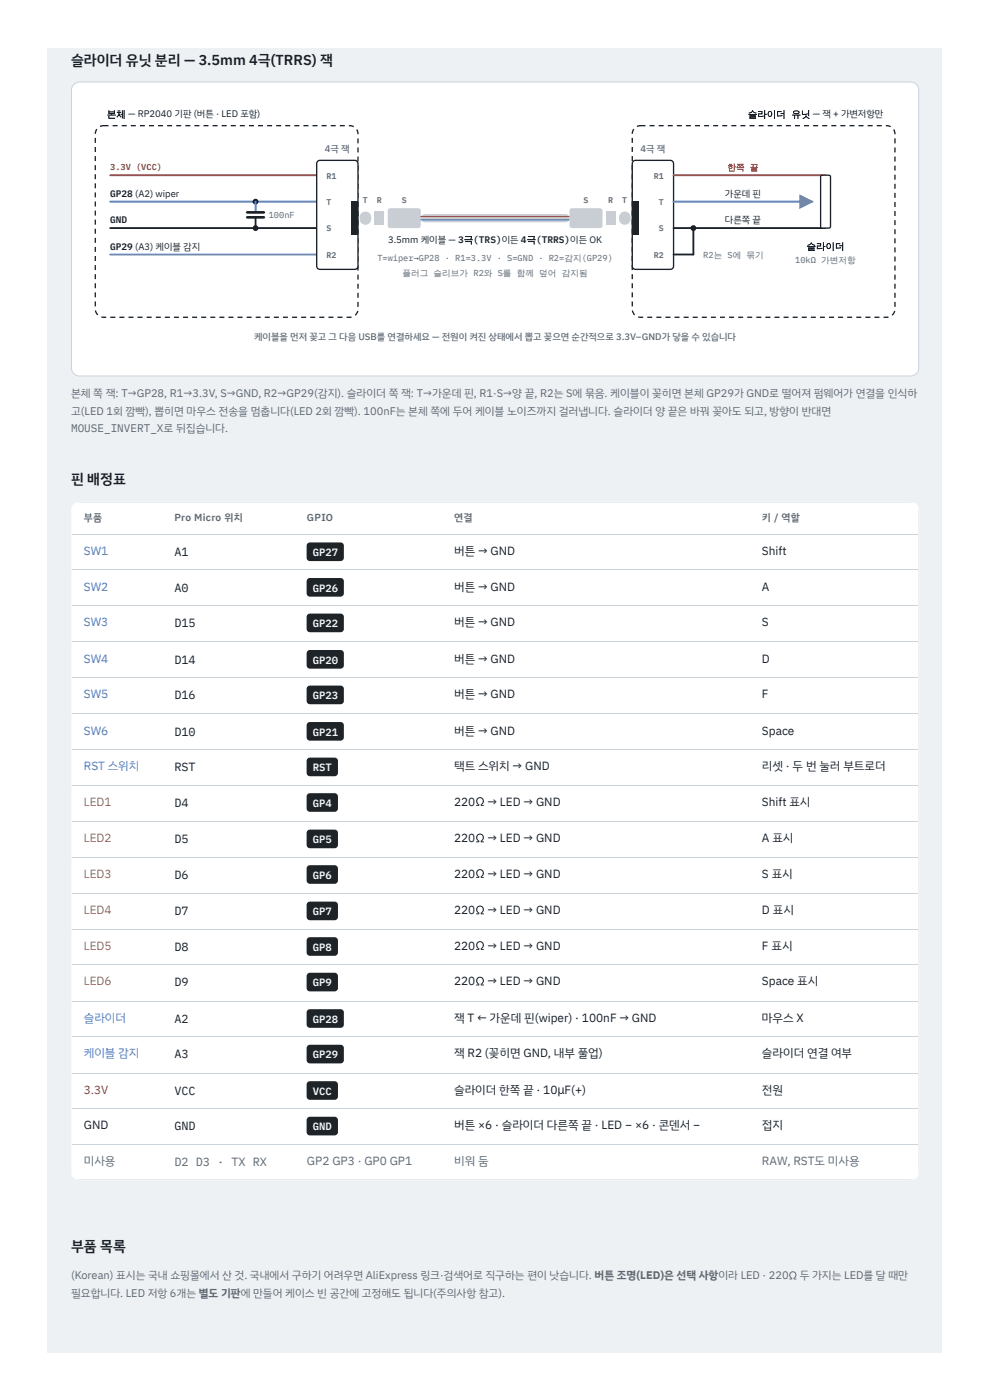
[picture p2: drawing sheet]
<svg xmlns="http://www.w3.org/2000/svg" width="210mm" height="297mm" viewBox="0 0 210 297" stroke-linecap="round" stroke-linejoin="round" font-family="sans-serif">
<path d="M10.1 10.3h189.9v277.1h-189.9z" fill="#eef1f4"/>
<path d="M15.7 17.9l.5-.3 .7-.2h176.5a1.71 1.71 0 0 1 1.7 1.7v59a1.71 1.71 0 0 1-1.7 1.8h-176.5a1.71 1.71 0 0 1-1.7-1.8v-59l.1-.6z" fill="#fff"/>
<path d="M15.7 17.9l.5-.3 .7-.2h176.5a1.71 1.71 0 0 1 1.7 1.7v59a1.71 1.71 0 0 1-1.7 1.8h-176.5a1.71 1.71 0 0 1-1.7-1.8v-59l.1-.6z" fill="none" stroke="#cbd3db" stroke-width=".21"/>
<path d="M20.8 27.2l.5-.4 .7-.1h52.3a1.75 1.75 0 0 1 1.7 1.7v37.2a1.75 1.75 0 0 1-1.7 1.8h-52.3a1.75 1.75 0 0 1-1.8-1.8v-37.2l.2-.6z" fill="#fff"/>
<path d="M23.9 26.6h1.1v.2h-1.1zM25.9 26.6h1v.2h-1zM27.8 26.6h1v.2h-1zM29.7 26.6h1.1v.2h-1.1zM31.6 26.6h1.1v.2h-1.1zM33.6 26.6h1v.2h-1zM35.5 26.6h1.1v.2h-1.1zM37.4 26.6h1.1v.2h-1.1zM39.4 26.6h1v.2h-1zM41.3 26.6h1v.2h-1zM43.2 26.6h1.1v.2h-1.1zM45.1 26.6h1.1v.2h-1.1zM47.1 26.6h1v.2h-1zM49 26.6h1.1v.2h-1.1zM50.9 26.6h1.1v.2h-1.1zM52.9 26.6h1v.2h-1zM54.8 26.6h1v.2h-1zM56.7 26.6h1.1v.2h-1.1zM58.7 26.6h1v.2h-1zM60.6 26.6h1v.2h-1zM62.5 26.6h1.1v.2h-1.1zM64.4 26.6h1.1v.2h-1.1zM66.4 26.6h1v.2h-1zM68.3 26.6h1.1v.2h-1.1zM70.2 26.6h1.1v.2h-1.1zM72.2 26.6h1v.2h-1zM74.1 26.6l1.1 .2-.2 .2-.9-.2zM75.6 27.6l.3-.2 .3 1.1h-.3zM75.9 29.4h.3v1h-.3zM75.9 31.3h.3v1.1h-.3zM75.9 33.3h.3v1h-.3zM75.9 35.2h.3v1h-.3zM75.9 37.1h.3v1.1h-.3zM75.9 39h.3v1.1h-.3zM75.9 41h.3v1h-.3zM75.9 42.9h.3v1.1h-.3zM75.9 44.8h.3v1.1h-.3zM75.9 46.8h.3v1h-.3zM75.9 48.7h.3v1h-.3zM75.9 50.6h.3v1.1h-.3zM75.9 52.5h.3v1.1h-.3zM75.9 54.5h.3v1h-.3zM75.9 56.4h.3v1.1h-.3zM75.9 58.3h.3v1.1h-.3zM75.9 60.3h.3v1h-.3zM75.9 62.2h.3v1h-.3zM75.9 64.1h.3v1.1h-.3zM75.8 66l.3 .1-.6 1-.2-.3zM73.6 67.2h1l.1 .3h-1.1zM71.7 67.2h1v.3h-1zM69.7 67.2h1.1v.3h-1.1zM67.8 67.2h1.1v.3h-1.1zM65.9 67.2h1v.3h-1zM64 67.2h1v.3h-1zM62 67.2h1.1v.3h-1.1zM60.1 67.2h1v.3h-1zM58.2 67.2h1v.3h-1zM56.2 67.2h1.1v.3h-1.1zM54.3 67.2h1.1v.3h-1.1zM52.4 67.2h1v.3h-1zM50.4 67.2h1.1v.3h-1.1zM48.5 67.2h1.1v.3h-1.1zM46.6 67.2h1v.3h-1zM44.7 67.2h1v.3h-1zM42.7 67.2h1.1v.3h-1.1zM40.8 67.2h1.1v.3h-1.1zM38.9 67.2h1v.3h-1zM36.9 67.2h1.1v.3h-1.1zM35 67.2h1.1v.3h-1.1zM33.1 67.2h1v.3h-1zM31.2 67.2h1v.3h-1zM29.2 67.2h1.1v.3h-1.1zM27.3 67.2h1v.3h-1zM25.4 67.2h1v.3h-1zM23.4 67.2h1.1v.3h-1.1zM21.6 67.2h1v.3h-1.1zM20.1 66l.3-.1 .5 .9-.2 .2zM20.1 64h.3v1.1h-.3zM20.1 62.1h.3v1h-.3zM20.1 60.2h.3v1h-.3zM20.1 58.2h.3v1.1h-.3zM20.1 56.3h.3v1.1h-.3zM20.1 54.4h.3v1h-.3zM20.1 52.4h.3v1.1h-.3zM20.1 50.5h.3v1.1h-.3zM20.1 48.6h.3v1h-.3zM20.1 46.7h.3v1h-.3zM20.1 44.7h.3v1.1h-.3zM20.1 42.8h.3v1.1h-.3zM20.1 40.9h.3v1h-.3zM20.1 38.9h.3v1.1h-.3zM20.1 37h.3v1.1h-.3zM20.1 35.1h.3v1h-.3zM20.1 33.2h.3v1h-.3zM20.1 31.2h.3v1.1h-.3zM20.1 29.3h.3v1h-.3zM20.4 27.3l.3 .2-.3 .9h-.3zM21.2 26.7l.5-.1h1.3v.2l-1.7 .2z" fill="#1a2027"/>
<path d="M23.4 37.2h43.8" fill="none" stroke="#d0352b" stroke-width=".39"/>
<path d="M23.4 42.8h43.8M23.4 54.1h43.8" fill="none" stroke="#2f6fd6" stroke-width=".39"/>
<path d="M23.4 48.4h43.8" fill="none" stroke="#1a2027" stroke-width=".39"/>
<circle cx="54.3" cy="42.8" r=".61" fill="#1a2027"/>
<path d="M54.3 42.8v2.3" fill="none" stroke="#2f6fd6" stroke-width=".39"/>
<path d="M52.5 45.1h3.5M52.5 46.2h3.5" fill="none" stroke="#1a2027" stroke-width=".56"/>
<path d="M54.3 46.2v2.2" fill="none" stroke="#1a2027" stroke-width=".39"/>
<circle cx="54.3" cy="48.4" r=".61" fill="#1a2027"/>
<path d="M67.5 34.3l.5-.2h7.3a.7 .7 0 0 1 .7 .7v21.7a.7 .7 0 0 1-.7 .7h-7.3a.7 .7 0 0 1-.8-.7v-21.7z" fill="#fff"/>
<path d="M67.5 34.3l.5-.2h7.3a.7 .7 0 0 1 .7 .7v21.7a.7 .7 0 0 1-.7 .7h-7.3a.7 .7 0 0 1-.8-.7v-21.7z" fill="none" stroke="#1a2027" stroke-width=".28"/>
<path d="M74.6 42.8h1.4v7h-1.4z" fill="#1e2328"/>
<g fill="#c9ced4">
<path d="M76.7 45.3a1.31 1.31 0 0 1 1.8 .2 1.31 1.31 0 0 1 0 1.7 1.31 1.31 0 0 1-1.8 .2 1.66 1.66 0 0 1 0-2.1z"/>
<path d="M79.5 44.9h2.1v2.8h-2.1z"/>
<path d="M82.5 44.4l.4-.2 6.2 .1 .3 .5-.1 3.4-.5 .2h-6.2l-.3-.5v-3.1z"/>
<path d="M89.6 45.7l.6-.2h29.9a.88 .88 0 0 1 .8 .8 .88 .88 0 0 1-.8 .9h-29.9a.88 .88 0 0 1-.8-.5 .88 .88 0 0 1 .2-1z"/>
</g>
<path d="M89.4 46h31.5" fill="none" stroke="#d0352b" stroke-width=".25"/>
<path d="M89.4 46.7h31.5" fill="none" stroke="#2f6fd6" stroke-width=".25"/>
<g fill="#c9ced4">
<path d="M121.1 44.4l.4-.2 6.2 .1 .2 .5v3.4l-.5 .2h-6.2l-.3-.5v-3.1z"/>
<path d="M128.6 44.9h2.2v2.8h-2.2z"/>
<path d="M131.8 45.3a1.31 1.31 0 0 1 1.8 .2 1.31 1.31 0 0 1 0 1.7 1.31 1.31 0 0 1-1.8 .2 1.66 1.66 0 0 1 0-2.1z"/>
</g>
<path d="M134.8 27.2l.5-.4 .7-.1h52.3a1.75 1.75 0 0 1 1.7 1.7v37.2a1.75 1.75 0 0 1-1.7 1.8h-52.3a1.75 1.75 0 0 1-1.7-1.8v-37.2l.1-.6z" fill="#fff"/>
<path d="M137.9 26.6h1.1v.2h-1.1zM139.9 26.6h1v.2h-1zM141.8 26.6h1.1v.2h-1.1zM143.7 26.6h1.1v.2h-1.1zM145.7 26.6h1v.2h-1zM147.6 26.6h1v.2h-1zM149.5 26.6h1.1v.2h-1.1zM151.5 26.6h1v.2h-1zM153.4 26.6h1v.2h-1zM155.3 26.6h1.1v.2h-1.1zM157.2 26.6h1.1v.2h-1.1zM159.2 26.6h1v.2h-1zM161.1 26.6h1.1v.2h-1.1zM163 26.6h1.1v.2h-1.1zM165 26.6h1v.2h-1zM166.9 26.6h1v.2h-1zM168.8 26.6h1.1v.2h-1.1zM170.7 26.6h1.1v.2h-1.1zM172.7 26.6h1v.2h-1zM174.6 26.6h1.1v.2h-1.1zM176.5 26.6h1.1v.2h-1.1zM178.5 26.6h1v.2h-1zM180.4 26.6h1v.2h-1zM182.3 26.6h1.1v.2h-1.1zM184.3 26.6h1v.2h-1zM186.2 26.6h1v.2h-1zM188.1 26.6l1.1 .2-.1 .2-1-.2zM189.7 27.6l.2-.2 .3 1.1h-.3zM189.9 29.4h.3v1h-.3zM189.9 31.3h.3v1.1h-.3zM189.9 33.3h.3v1h-.3zM189.9 35.2h.3v1h-.3zM189.9 37.1h.3v1.1h-.3zM189.9 39h.3v1.1h-.3zM189.9 41h.3v1h-.3zM189.9 42.9h.3v1.1h-.3zM189.9 44.8h.3v1.1h-.3zM189.9 46.8h.3v1h-.3zM189.9 48.7h.3v1h-.3zM189.9 50.6h.3v1.1h-.3zM189.9 52.5h.3v1.1h-.3zM189.9 54.5h.3v1h-.3zM189.9 56.4h.3v1.1h-.3zM189.9 58.3h.3v1.1h-.3zM189.9 60.3h.3v1h-.3zM189.9 62.2h.3v1h-.3zM189.9 64.1h.3v1.1h-.3zM189.9 66l.2 .1-.6 1-.1-.3zM187.6 67.2h1l.1 .3h-1.1zM185.7 67.2h1v.3h-1zM183.8 67.2h1v.3h-1zM181.8 67.2h1.1v.3h-1.1zM179.9 67.2h1.1v.3h-1.1zM178 67.2h1v.3h-1zM176 67.2h1.1v.3h-1.1zM174.1 67.2h1.1v.3h-1.1zM172.2 67.2h1v.3h-1zM170.3 67.2h1v.3h-1zM168.3 67.2h1.1v.3h-1.1zM166.4 67.2h1.1v.3h-1.1zM164.5 67.2h1v.3h-1zM162.5 67.2h1.1v.3h-1.1zM160.6 67.2h1.1v.3h-1.1zM158.7 67.2h1v.3h-1zM156.8 67.2h1v.3h-1zM154.8 67.2h1.1v.3h-1.1zM152.9 67.2h1v.3h-1zM151 67.2h1v.3h-1zM149 67.2h1.1v.3h-1.1zM147.1 67.2h1.1v.3h-1.1zM145.2 67.2h1v.3h-1zM143.2 67.2h1.1v.3h-1.1zM141.3 67.2h1.1v.3h-1.1zM139.4 67.2h1v.3h-1zM137.5 67.2h1v.3h-1zM135.6 67.2h1v.3h-1.1zM134.1 66l.3-.1 .5 .9-.2 .2zM134.1 64h.3v1.1h-.3zM134.1 62.1h.3v1h-.3zM134.1 60.2h.3v1h-.3zM134.1 58.2h.3v1.1h-.3zM134.1 56.3h.3v1.1h-.3zM134.1 54.4h.3v1h-.3zM134.1 52.4h.3v1.1h-.3zM134.1 50.5h.3v1.1h-.3zM134.1 48.6h.3v1h-.3zM134.1 46.7h.3v1h-.3zM134.1 44.7h.3v1.1h-.3zM134.1 42.8h.3v1.1h-.3zM134.1 40.9h.3v1h-.3zM134.1 38.9h.3v1.1h-.3zM134.1 37h.3v1.1h-.3zM134.1 35.1h.3v1h-.3zM134.1 33.2h.3v1h-.3zM134.1 31.2h.3v1.1h-.3zM134.1 29.3h.3v1h-.3zM134.5 27.3l.2 .2-.3 .9h-.3zM135.2 26.7l.5-.1h1.4v.2l-1.8 .2z" fill="#1a2027"/>
<path d="M134.5 34.3l.5-.2h7.3a.7 .7 0 0 1 .7 .7v21.7a.7 .7 0 0 1-.7 .7h-7.3a.7 .7 0 0 1-.7-.7v-21.7z" fill="#fff"/>
<path d="M134.5 34.3l.5-.2h7.3a.7 .7 0 0 1 .7 .7v21.7a.7 .7 0 0 1-.7 .7h-7.3a.7 .7 0 0 1-.7-.7v-21.7z" fill="none" stroke="#1a2027" stroke-width=".28"/>
<path d="M134.3 42.8h1.4v7h-1.4z" fill="#1e2328"/>
<path d="M143 37.2h32.3" fill="none" stroke="#d0352b" stroke-width=".39"/>
<path d="M143 42.8h29.5" fill="none" stroke="#2f6fd6" stroke-width=".39"/>
<path d="M169.7 41.3l3.1 1.5-3.1 1.6z" fill="#2f6fd6"/>
<path d="M143 48.4h32.3M147.2 48.4v5.7h-4.2" fill="none" stroke="#1a2027" stroke-width=".39"/>
<circle cx="147.2" cy="48.4" r=".61" fill="#1a2027"/>
<path d="M174.4 37.3l1.6-.1 .4 .3v10.6l-.3 .3h-1.6l-.2-.2z" fill="#fff"/>
<path d="M174.4 37.3l1.6-.1 .4 .3v10.6l-.3 .3h-1.6l-.2-.2z" fill="none" stroke="#1a2027" stroke-width=".28"/>
<path d="M15.6 107.1l.6-.4 .7-.1h176.5a1.8 1.8 0 0 1 1.8 1.8v140.5a1.8 1.8 0 0 1-1.8 1.8h-176.5a1.8 1.8 0 0 1-1.8-1.8v-140.5l.1-.7z" fill="#fff"/>
<g fill="none" stroke="#cbd3db" stroke-width=".21">
<path d="M15.2 113.5h179.9M15.2 113.4v-6.7h179.9l-.1 6.7M15.2 113.6v7.4M195 113.6v7.4M15.2 121.1h179.9M15.2 128.6h179.9M15.2 136.4h179.9M15.2 121.1v7.4M15.2 128.7v7.6M15.2 136.4v7.4M195 121.1v7.4M195 128.7v7.6"/>
<path d="M195 136.4v7.4M15.2 143.9h179.9M15.2 151.6h179.9M15.2 159.2h179.9M15.2 144v7.6M15.2 151.7v7.4M15.2 159.3v7.4M195 144v7.6M195 151.7v7.4M195 159.3v7.4M15.2 166.8h179.9M15.2 174.5h179.9"/>
<path d="M15.2 166.8v7.6M15.2 174.6v7.4M195 166.8v7.6M195 174.6v7.4M15.2 182h179.9M15.2 189.8h179.9M15.2 197.3h179.9M15.2 182.1v7.6M15.2 189.9v7.4M15.2 197.4v7.4M195 182.1v7.6M195 189.9v7.4"/>
<path d="M195 197.4v7.4M15.2 204.9h179.9M15.2 212.6h179.9M15.2 205v7.5M15.2 212.7v7.4M195 205v7.5M195 212.7v7.4M15.2 220.2h179.9M15.2 227.9h179.9M15.2 235.5h179.9M15.2 220.3v7.5M15.2 228v7.4"/>
<path d="M15.2 235.6v7.4M195 220.3v7.5M195 228v7.4M195 235.6v7.4M15.2 243h179.9M15.2 250.5h179.9M15.2 243.1v7.5M195 243.1v7.5"/>
</g>
<g fill="#1e2328">
<path d="M65.3 115.4l.5-.2h6.5a.72 .72 0 0 1 .7 .7v2.5a.72 .72 0 0 1-.7 .8h-6.5a.72 .72 0 0 1-.7-.8v-2.5z"/>
<path d="M65.3 123l.5-.2h6.5a.72 .72 0 0 1 .7 .7v2.5a.72 .72 0 0 1-.7 .7h-6.5a.72 .72 0 0 1-.7-.7v-2.5z"/>
<path d="M65.3 130.5l.5-.2h6.5a.72 .72 0 0 1 .7 .7v2.6a.72 .72 0 0 1-.7 .7h-6.5a.72 .72 0 0 1-.7-.7v-2.6z"/>
<path d="M65.3 138.3l.5-.2h6.5a.72 .72 0 0 1 .7 .7v2.5a.72 .72 0 0 1-.7 .7h-6.5a.72 .72 0 0 1-.7-.7v-2.5z"/>
<path d="M65.3 145.8l.5-.2h6.5a.72 .72 0 0 1 .7 .7v2.6a.72 .72 0 0 1-.7 .7h-6.5a.72 .72 0 0 1-.7-.7v-2.6z"/>
<path d="M65.3 153.6l.5-.2h6.5a.72 .72 0 0 1 .7 .7v2.5a.72 .72 0 0 1-.7 .7h-6.5a.72 .72 0 0 1-.7-.7v-2.5z"/>
<path d="M65.3 161.1l.5-.2h5.2a.72 .72 0 0 1 .8 .7v2.5a.72 .72 0 0 1-.8 .8h-5.2a.72 .72 0 0 1-.7-.8v-2.5z"/>
<path d="M65.3 168.7l.5-.2h5.2a.72 .72 0 0 1 .8 .7v2.5a.72 .72 0 0 1-.8 .7h-5.2a.72 .72 0 0 1-.7-.7v-2.5z"/>
<path d="M65.3 176.4l.5-.2h5.2a.72 .72 0 0 1 .8 .7v2.5a.72 .72 0 0 1-.8 .8h-5.2a.72 .72 0 0 1-.7-.8v-2.5z"/>
<path d="M65.3 184l.5-.2h5.2a.72 .72 0 0 1 .8 .7v2.5a.72 .72 0 0 1-.8 .7h-5.2a.72 .72 0 0 1-.7-.7v-2.5z"/>
<path d="M65.3 191.7l.5-.2h5.2a.72 .72 0 0 1 .8 .7v2.5a.72 .72 0 0 1-.8 .8h-5.2a.72 .72 0 0 1-.7-.8v-2.5z"/>
<path d="M65.3 199.3l.5-.2h5.2a.72 .72 0 0 1 .8 .7v2.5a.72 .72 0 0 1-.8 .7h-5.2a.72 .72 0 0 1-.7-.7v-2.5z"/>
<path d="M65.3 206.8l.5-.2h5.2a.72 .72 0 0 1 .8 .7v2.5a.72 .72 0 0 1-.8 .8h-5.2a.72 .72 0 0 1-.7-.8v-2.5z"/>
<path d="M65.3 214.6l.5-.3h6.5a.72 .72 0 0 1 .7 .8v2.5a.72 .72 0 0 1-.7 .7h-6.5a.72 .72 0 0 1-.7-.7v-2.5z"/>
<path d="M65.3 222.1l.5-.2h6.5a.72 .72 0 0 1 .7 .7v2.5a.72 .72 0 0 1-.7 .8h-6.5a.72 .72 0 0 1-.7-.8v-2.5z"/>
<path d="M65.3 229.8l.5-.2h5.2a.72 .72 0 0 1 .8 .8v2.5a.72 .72 0 0 1-.8 .7h-5.2a.72 .72 0 0 1-.7-.7v-2.5z"/>
<path d="M65.3 237.4l.5-.2h5.2a.72 .72 0 0 1 .8 .7v2.5a.72 .72 0 0 1-.8 .8h-5.2a.72 .72 0 0 1-.7-.8v-2.5z"/>
</g>
<g font-size="3.1" fill="#1a2027">
<text x="15.1" y="13.7">슬라이더 유닛 분리 — 3.5mm 4극(TRRS) 잭</text>
<text x="15.1" y="102.8">핀 배정표</text>
<text x="15.1" y="265.6">부품 목록</text>
</g>
<g font-size="2.5" fill="#2f6fd6">
<text x="17.8" y="117.9">SW1</text>
<text x="17.8" y="125.5">SW2</text>
<text x="17.8" y="133">SW3</text>
<text x="17.8" y="140.8">SW4</text>
<text x="17.8" y="148.3">SW5</text>
<text x="17.8" y="156.1">SW6</text>
<text x="17.8" y="163.6">RST 스위치</text>
<text x="17.8" y="217">슬라이더</text>
<text x="17.8" y="224.6">케이블 감지</text>
</g>
<g font-size="2.5" fill="#1a2027">
<text x="37" y="118.1">A1</text>
<text x="96.4" y="117.9">버튼 → GND</text>
<text x="161.8" y="117.9">Shift</text>
<text x="37" y="125.6">A0</text>
<text x="96.4" y="125.5">버튼 → GND</text>
<text x="161.8" y="125.5">A</text>
<text x="37" y="133.2">D15</text>
<text x="96.4" y="133">버튼 → GND</text>
<text x="161.8" y="133">S</text>
<text x="37" y="140.9">D14</text>
<text x="96.4" y="140.8">버튼 → GND</text>
<text x="161.8" y="140.8">D</text>
<text x="37" y="148.5">D16</text>
<text x="96.4" y="148.3">버튼 → GND</text>
<text x="161.8" y="148.3">F</text>
<text x="37" y="156.2">D10</text>
<text x="96.4" y="156.1">버튼 → GND</text>
<text x="161.8" y="156.1">Space</text>
<text x="37" y="163.8">RST</text>
<text x="96.4" y="163.6">택트 스위치 → GND</text>
<text x="161.8" y="163.6">리셋 · 두 번 눌러 부트로더</text>
<text x="37" y="171.3">D4</text>
<text x="96.4" y="171.2">220Ω → LED → GND</text>
<text x="161.8" y="171.2">Shift 표시</text>
<text x="37" y="179.1">D5</text>
<text x="96.4" y="178.9">220Ω → LED → GND</text>
<text x="161.8" y="178.9">A 표시</text>
<text x="37" y="186.6">D6</text>
<text x="96.4" y="186.5">220Ω → LED → GND</text>
<text x="161.8" y="186.5">S 표시</text>
<text x="37" y="194.4">D7</text>
<text x="96.4" y="194.2">220Ω → LED → GND</text>
<text x="161.8" y="194.2">D 표시</text>
<text x="37" y="201.9">D8</text>
<text x="96.4" y="201.8">220Ω → LED → GND</text>
<text x="161.8" y="201.8">F 표시</text>
<text x="37" y="209.5">D9</text>
<text x="96.4" y="209.3">220Ω → LED → GND</text>
<text x="161.8" y="209.3">Space 표시</text>
<text x="37" y="217.2">A2</text>
<text x="96.4" y="217">잭 T ← 가운데 핀(wiper) · 100nF → GND</text>
<text x="161.8" y="217">마우스 X</text>
<text x="37" y="224.8">A3</text>
<text x="96.4" y="224.6">잭 R2 (꽂히면 GND, 내부 풀업)</text>
<text x="161.8" y="224.6">슬라이더 연결 여부</text>
<text x="37" y="232.5">VCC</text>
<text x="96.4" y="232.3">슬라이더 한쪽 끝 · 10µF(+)</text>
<text x="161.8" y="232.3">전원</text>
<text x="17.8" y="239.9">GND</text>
<text x="96.4" y="239.9">버튼 ×6 · 슬라이더 다른쪽 끝 · LED − ×6 · 콘덴서 −</text>
<text x="161.8" y="239.9">접지</text>
<text x="37" y="240.1">GND</text>
</g>
<g font-size="2.5" fill="#d6821f">
<text x="17.8" y="171.2">LED1</text>
<text x="17.8" y="178.9">LED2</text>
<text x="17.8" y="186.5">LED3</text>
<text x="17.8" y="194.2">LED4</text>
<text x="17.8" y="201.8">LED5</text>
<text x="17.8" y="209.3">LED6</text>
</g>
<text font-size="2.5" fill="#d0352b" x="17.8" y="232.3">3.3V</text>
<g font-size="2.5" fill="#5b6875">
<text x="17.8" y="247.4">미사용</text>
<text x="37" y="247.6">D2 D3 · TX RX</text>
<text x="65.2" y="247.4">GP2 GP3 · GP0 GP1</text>
<text x="96.4" y="247.4">비워 둠</text>
<text x="161.8" y="247.4">RAW, RST도 미사용</text>
</g>
<g font-size="2.3" fill="#5b6875">
<text x="15.1" y="84.3">본체 쪽 잭: T→GP28, R1→3.3V, S→GND, R2→GP29(감지). 슬라이더 쪽 잭: T→가운데 핀, R1·S→양 끝, R2는 S에 묶음. 케이블이 꽂히면 본체 GP29가 GND로 떨어져 펌웨어가 연결을 인식하</text>
<text x="15.1" y="88">고(LED 1회 깜빡), 뽑히면 마우스 전송을 멈춥니다(LED 2회 깜빡). 100nF는 본체 쪽에 두어 케이블 노이즈까지 걸러냅니다. 슬라이더 양 끝은 바꿔 꽂아도 되고, 방향이 반대면</text>
<text x="15.1" y="91.8">MOUSE_INVERT_X로 뒤집습니다.</text>
<text x="15.1" y="271.7">(Korean) 표시는 국내 쇼핑몰에서 산 것. 국내에서 구하기 어려우면 AliExpress 링크·검색어로 직구하는 편이 낫습니다. 버튼 조명(LED)은 선택 사항이라 LED · 220Ω 두 가지는 LED를 달 때만</text>
<text x="15.1" y="275.5">필요합니다. LED 저항 6개는 별도 기판에 만들어 케이스 빈 공간에 고정해도 됩니다(주의사항 참고).</text>
</g>
<g font-size="2.2" fill="#5b6875">
<text x="17.8" y="110.7">부품</text>
<text x="37" y="110.7">Pro Micro 위치</text>
<text x="65.2" y="110.7">GPIO</text>
<text x="96.4" y="110.7">연결</text>
<text x="161.8" y="110.7">키 / 역할</text>
</g>
<g font-size="2.2" fill="#f4f6f8">
<text x="66.4" y="118.1">GP27</text>
<text x="66.4" y="125.6">GP26</text>
<text x="66.4" y="133.2">GP22</text>
<text x="66.4" y="140.9">GP20</text>
<text x="66.4" y="148.5">GP23</text>
<text x="66.4" y="156.2">GP21</text>
<text x="66.4" y="163.8">RST</text>
<text x="66.4" y="171.3">GP4</text>
<text x="66.4" y="179.1">GP5</text>
<text x="66.4" y="186.6">GP6</text>
<text x="66.4" y="194.4">GP7</text>
<text x="66.4" y="201.9">GP8</text>
<text x="66.4" y="209.5">GP9</text>
<text x="66.4" y="217.2">GP28</text>
<text x="66.4" y="224.8">GP29</text>
<text x="66.4" y="232.5">VCC</text>
<text x="66.4" y="240.1">GND</text>
</g>
<g font-size="2" fill="#1a2027">
<text x="22.7" y="24.9">본체 — RP2040 기판 (버튼 · LED 포함)</text>
<text x="158.8" y="24.9">슬라이더 유닛 — 잭 + 가변저항만</text>
<text x="23.4" y="41.8">GP28 (A2) wiper</text>
<text x="153.9" y="41.8">가운데 핀</text>
<text x="23.4" y="47.4">GND</text>
<text x="153.9" y="47.4">다른쪽 끝</text>
<text x="23.4" y="53">GP29 (A3) 케이블 감지</text>
<text x="82.4" y="51.6">3.5mm 케이블 — 3극(TRS)이든 4극(TRRS)이든 OK</text>
<text x="171.3" y="53">슬라이더</text>
</g>
<g font-size="2" fill="#5b6875">
<text x="69" y="32.3">4극 잭</text>
<text x="136" y="32.3">4극 잭</text>
<text x="54" y="72.3">케이블을 먼저 꽂고 그 다음 USB를 연결하세요 — 전원이 켜진 상태에서 뽑고 꽂으면 순간적으로 3.3V–GND가 닿을 수 있습니다</text>
</g>
<g font-size="1.8" fill="#d0352b">
<text x="23.4" y="36.2">3.3V (VCC)</text>
<text x="154.5" y="36.2">한쪽 끝</text>
</g>
<g font-size="1.8" fill="#5b6875">
<text x="69.4" y="37.9">R1</text>
<text x="138.8" y="37.9">R1</text>
<text x="57.1" y="46.3">100nF</text>
<text x="69.4" y="43.5">T</text>
<text x="77.1" y="43.2">T</text>
<text x="80.1" y="43.2">R</text>
<text x="85.3" y="43.2">S</text>
<text x="123.9" y="43.2">S</text>
<text x="129.2" y="43.2">R</text>
<text x="132.2" y="43.2">T</text>
<text x="139.9" y="43.5">T</text>
<text x="69.4" y="49.1">S</text>
<text x="139.9" y="49.1">S</text>
<text x="69.4" y="54.8">R2</text>
<text x="80.1" y="55.5">T=wiper→GP28 · R1=3.3V · S=GND · R2=감지(GP29)</text>
<text x="85.5" y="58.6">플러그 슬리브가 R2와 S를 함께 덮어 감지됨</text>
<text x="138.8" y="54.8">R2</text>
<text x="149.3" y="54.8">R2는 S에 묶기</text>
<text x="168.9" y="55.8">10kΩ 가변저항</text>
</g>
</svg>
